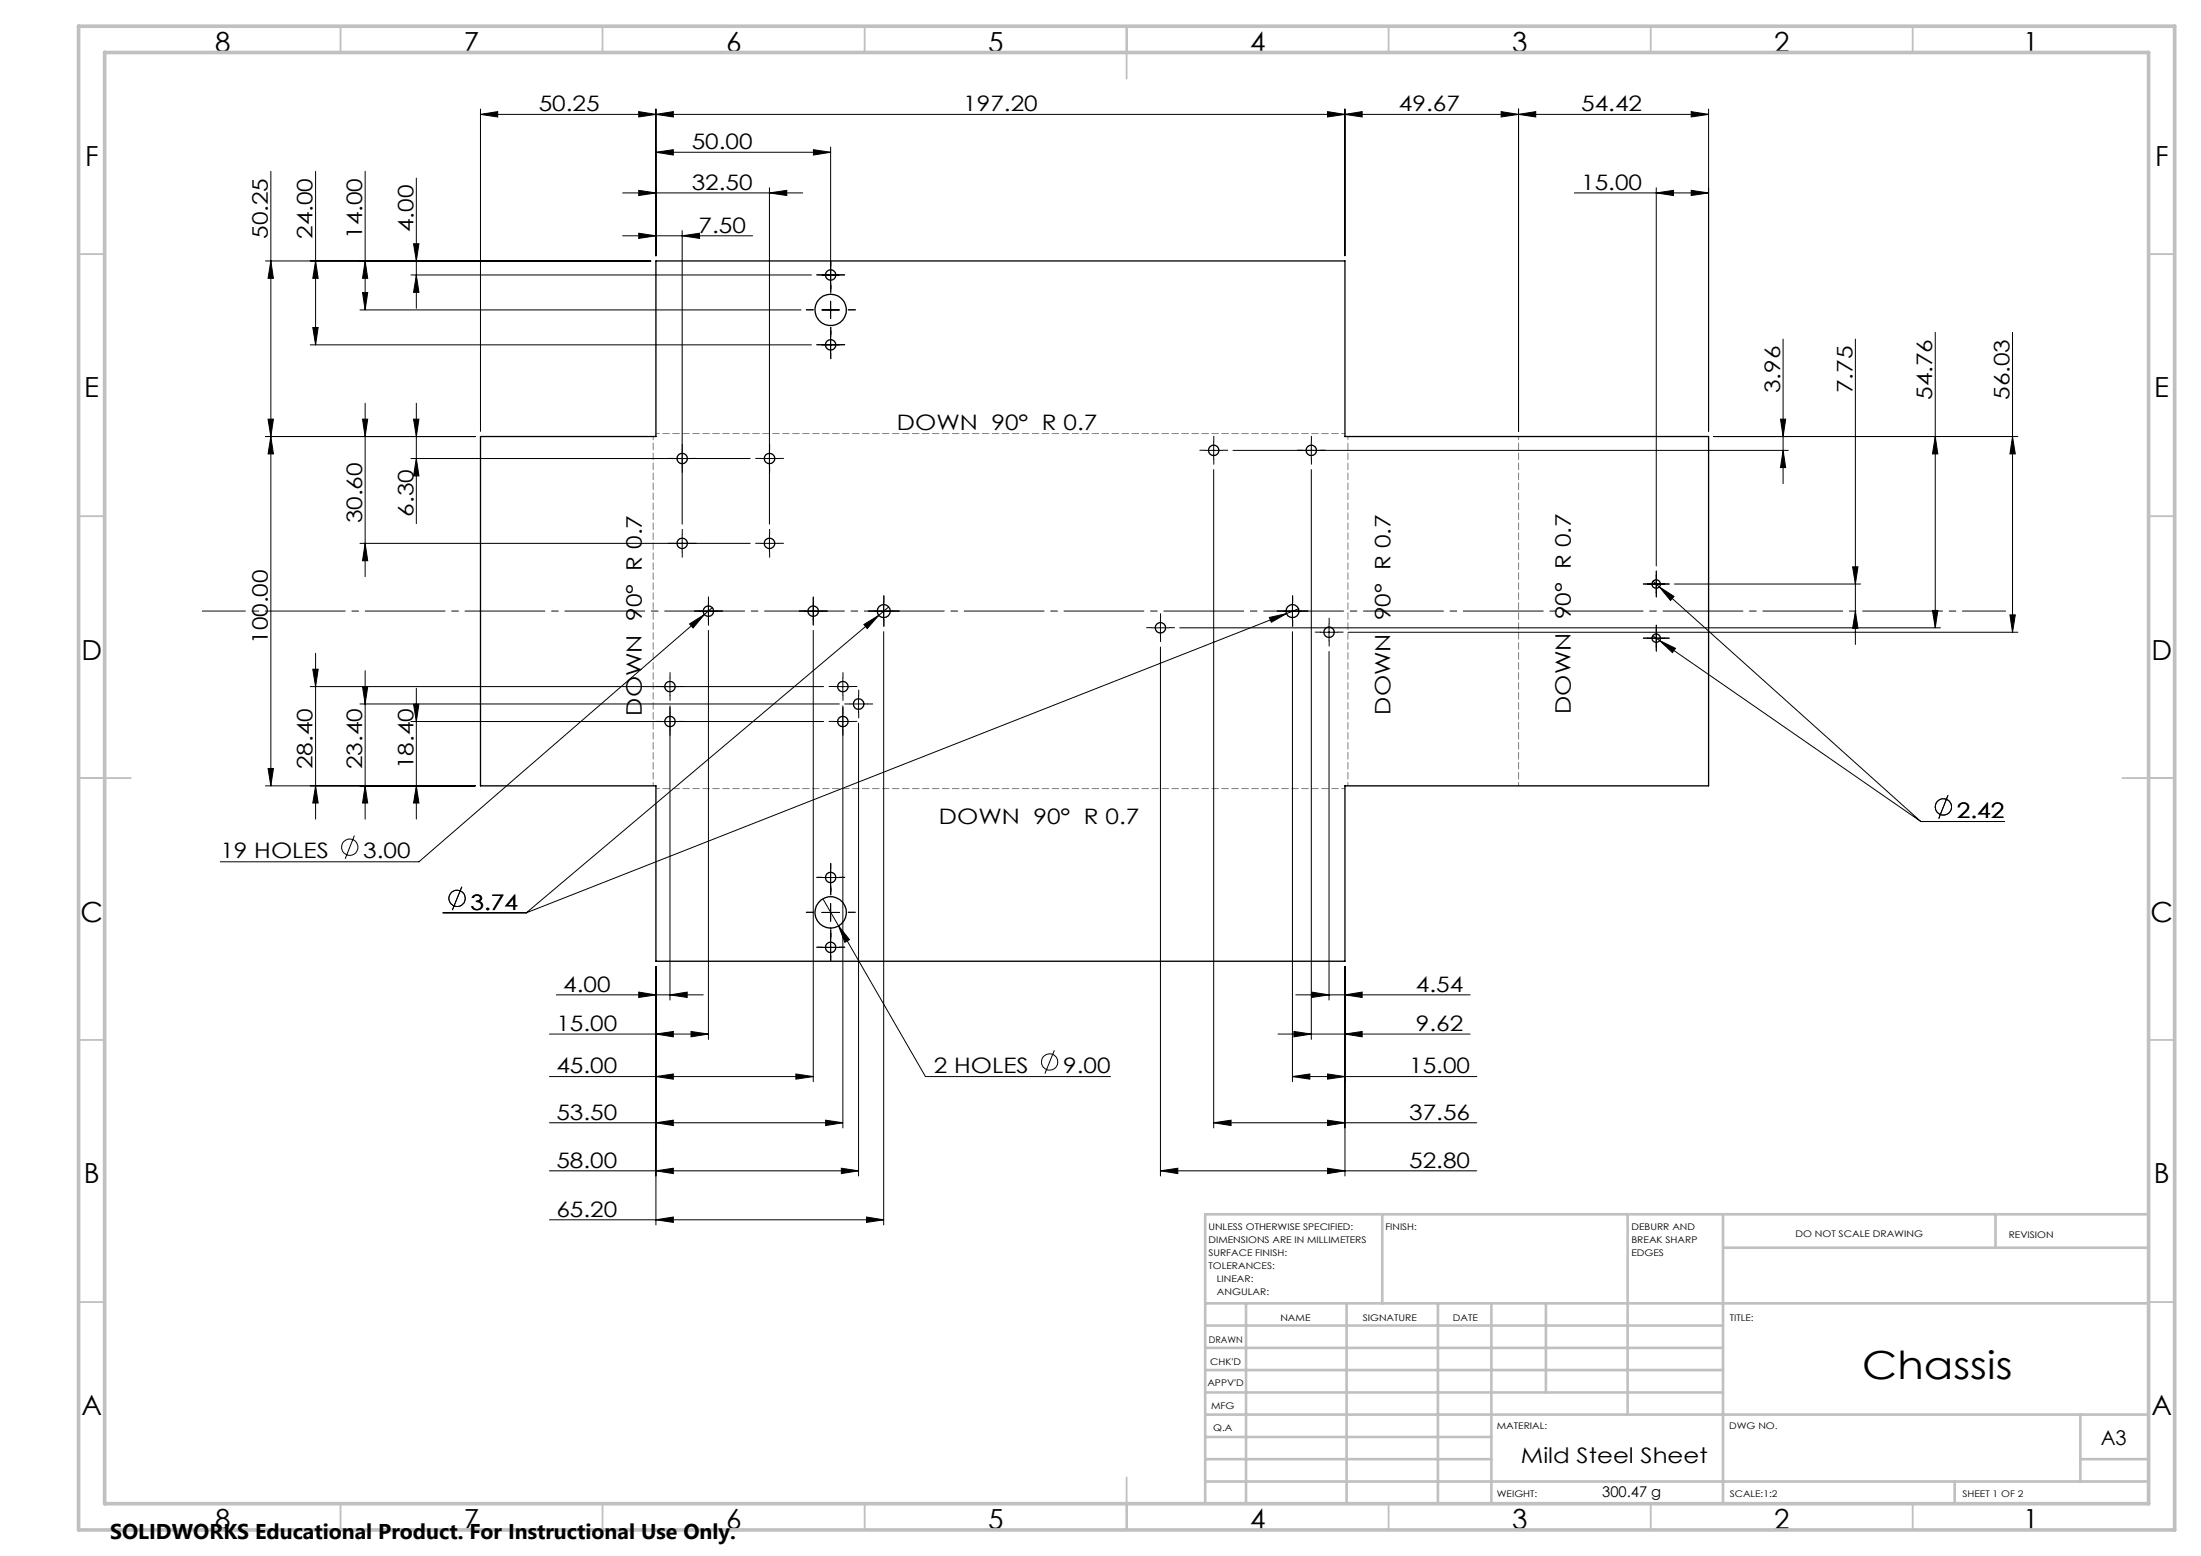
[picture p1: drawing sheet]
<svg xmlns="http://www.w3.org/2000/svg" width="420mm" height="297mm" viewBox="0 0 420 297" stroke-linecap="round" stroke-linejoin="round" font-family="sans-serif">
<g fill="none" stroke="#000" stroke-width=".19">
<path d="M51.7 32.7v117.3M60.2 32.7v33.1M69.7 32.7v26.5M79.4 34v24.8M91.7 21.8l3.3-.5v1zM91.7 21.8h234.3M91.7 20.8v61.5M118.8 36.8h34.4M121.9 36.3l3.3 .5-3.3 .5zM121.9 21.3l3.3 .5-3.3 .5zM125.2 29.1l3.3-.5v1zM125.2 29.1h33.3"/>
<path d="M125.2 21.8l3.3-.5v1zM125.2 20.8v28M146.8 36.8l3.3-.5v1zM146.8 35.8v64.2M155.2 28.6l3.3 .5-3.3 .5zM158.5 28.1v26M253.3 21.3l3.3 .5-3.3 .5zM256.6 21.8l3.3-.5v1zM256.6 20.8v28M286.5 21.3l3.3 .5-3.3 .5zM289.8 21.8l3.3-.5v1zM289.8 20.8v61.5"/>
<path d="M300.4 36.8h25.6M316.1 36.8l3.2-.5v1zM316.1 35.8v72.2M322.7 36.3l3.3 .5-3.3 .5zM322.7 21.3l3.3 .5-3.3 .5zM326 20.8v61.5M50.7 49.8h73.5M51.7 49.8l.5 3.3h-1zM60.2 49.8l.5 3.3h-1zM68.7 59.2h84.2M69.2 55.8h1l-.5 3.4zM69.7 49.8l.5 3.3h-1z"/>
<path d="M78.4 52.5h76.4M78.9 46.5h1l-.5 3.3zM79.4 52.5l.5 3.3h-1zM118.8 45h24.8M121.9 44.5l3.3 .5-3.3 .5zM130.2 45l3.3-.5v1zM130.2 44v56M156.8 59.2h3.4M156.8 52.5h3.4M158.5 57.5v3.3M59.2 65.8h95.6M59.7 62.5h1l-.5 3.3z"/>
<path d="M69.7 77v33.1M79.4 77v22.9M156.8 65.8h3.4M158.5 64.2v3.3M340.3 64.7v27.6M354 64.7v58.3M369.3 63.4v56.4M384 63.4v57.3M51.2 80h1l-.5 3.3zM51.7 83.3l.5 3.3h-1zM69.2 80h1l-.5 3.3zM78.4 87.5h64.8"/>
<path d="M78.9 80h1l-.5 3.3zM79.4 87.5l.5 3.3h-1zM90.7 83.3h-40M145.2 87.5h3.3M229.9 86h3.4M231.6 89.6v125.7M231.6 84.3v3.3M235.3 86h105.9M250.2 89.6v108.8M250.2 84.3v3.3M327 83.3h58.1M339.8 80h.9l-.4 3.3z"/>
<path d="M340.3 86l.4 3.2h-.9zM369.3 83.3l.5 3.3h-1zM384 83.3l.6 3.3h-1.1zM68.7 103.7h74.5M69.7 103.7l.5 3.3h-1zM130.2 102.1v3.3M131.6 119.1l2.8-1.8-2.1 2.6zM133.5 116.7h3.3M134.4 117.3l-54.5 47.2h-37.8M135.2 115v3.3M135.9 116l-1.5 1.3M145.2 103.7h3.3"/>
<path d="M146.8 102.1v3.3M153.5 116.7h3.3M155.2 115v3.3M164.9 119.2l2.8-1.7-2.2 2.5zM167 116.7h3.3M167.7 117.5l-67.3 56.7M168.6 115v3.3M169.6 115.8l-1.9 1.7M219.8 119.8h3.3M221.4 118.2v3.3M225.1 119.8h145.2M242.2 117.9l3.3-.8-2.9 1.7z"/>
<path d="M245 116.7h3.3M245.5 117.1l-145.1 57.1M246.6 115v3.3M247.8 116.2l-2.3 .9M253.6 119v3.3M314.4 111.5h3.3M315.5 110.9l1.2 1.1M316.1 109.8v3.4M316.7 112l2.7 1.8-.6 .8zM316.7 112l49.8 44.8M319.5 111.5h35.5M353.5 108.2h1l-.5 3.3z"/>
<path d="M354 116.7l.5 3.2h-1zM368.8 116.5h1l-.5 3.3zM383.5 117.4h1.1l-.6 3.3zM59.2 131.1h98M59.7 127.7h1l-.5 3.4zM60.2 124.7v31.6M68.7 134.4h91.5M69.2 131.1h1l-.5 3.3zM69.7 128v28.3M78.4 137.7h78.8M78.9 134.4h1l-.5 3.3zM79.4 131.4v24.9"/>
<path d="M127.8 134.7v56.2M127.8 129.4v3.3M135.2 120.3v78.1M155.2 120.3v86.2M159.2 131.1h3.3M159.2 137.7h3.3M160.8 134.7v80.6M160.8 129.4v3.3M162.2 134.4h3.3M163.8 138v86.5M163.8 132.7v3.4M168.6 120.6v113.2"/>
<path d="M221.4 123.5v101M246.6 120.6v85.9M252 120.7h3.3M253.6 124.4v66.5M257.3 120.7h127.8M314.4 121.8h3.3M315.4 121.4l1.3 .9M316.1 120.2v3.3M316.7 122.3l3 1.5-.6 .8zM316.7 122.3l49.8 34.5M50.7 150h40M51.2 146.7h1l-.5 3.3z"/>
<path d="M60.2 150l.5 3.3h-1zM67.6 159.5l-1.7 4.4M69.7 150l.5 3.3h-1zM79.4 150l.5 3.3h-1zM366.5 156.8h15.9M371.7 151.8l-1.7 4.4M84.5 174.2h15.9M88.1 169.3l-1.8 4.4M156.8 174.2h3.4M156.8 167.5h3.4M157 171.6l3 5.1M158.5 165.8v3.4"/>
<path d="M158.5 172.5v3.3M158.5 179.1v3.4M160 176.7l2.1 2.6-.9 .6zM160 176.7l16.6 28.8h35.3M104.8 197.4h30.4M106.2 189.9h28M121.9 189.4l3.3 .5-3.3 .5zM125.2 197.4l3.3-.5v1zM125.2 184.5v49.3M127.8 189.9l3.3-.5v1zM131.9 196.9l3.3 .5-3.3 .5zM156.8 180.8h3.4"/>
<path d="M243.9 197.4h36.6M246.9 196.9l3.3 .5-3.3 .5zM247.3 189.9h33.2M250.3 189.4l3.3 .5-3.3 .5zM256.6 189.9l3.3-.5v1zM256.6 197.4l3.3-.5v1zM256.6 184.5v40M104.8 205.5h50.4M104.8 214.3h56M125.2 205.5l3.3-.5v1zM125.2 214.3l3.3-.5v1zM151.9 205l3.3 .5-3.3 .5z"/>
<path d="M157.6 213.8l3.2 .5-3.2 .5zM201.2 200.5l-1.8 4.4M231.6 214.3l3.3-.5v1zM231.6 214.3h50.2M246.6 205.5l3.3-.5v1zM246.6 205.5h35.2M253.3 205l3.3 .5-3.3 .5zM253.3 213.8l3.3 .5-3.3 .5zM104.8 223.5h59M104.8 232.8h63.8M125.2 232.8l3.3-.5v1zM125.2 223.5l3.3-.5v1z"/>
<path d="M160.5 223l3.3 .5-3.3 .5zM165.3 232.3l3.3 .5-3.3 .5zM221.4 223.5l3.4-.5v1zM221.4 223.5h60.4M253.3 223l3.3 .5-3.3 .5z"/>
<circle cx="370.8" cy="154" r="1.55"/>
<circle cx="66.7" cy="161.7" r="1.55"/>
<circle cx="87.2" cy="171.5" r="1.55"/>
<circle cx="200.3" cy="202.7" r="1.56"/>
</g>
<path d="M38.6 116.6h344.1" fill="none" stroke="#000" stroke-width=".19" stroke-dasharray="15.2 1.3 1.3 1.3" stroke-dashoffset="7"/>
<g fill="none" stroke="#000" stroke-width=".19" stroke-dasharray="15.2 1.3 1.3 1.3">
<path d="M155.2 59.1h-1.3M156.9 52.5h-1M158.5 55.8v-1.3M158.5 50.8v-1M158.5 54.1v1M160.2 52.5h1M161.9 59.1h1.4M161.9 59.1h1.3M156.9 65.8h-1M158.5 62.5v1.3M158.5 64.1v-1M158.5 67.5v1"/>
<path d="M160.2 65.8h1M128.5 87.5h-1M130.2 85.8v-1M130.2 89.2v1M131.9 87.5h1M145.2 87.5h-1M146.9 85.8v-1M146.9 89.2v1M148.5 87.5h1M230 85.9h-1M231.6 84.3v-1M231.6 87.6v1"/>
<path d="M233.3 85.9h1M248.6 85.9h-1M250.2 84.3v-1M250.2 87.6v1M251.9 85.9h1M128.5 103.7h-1M130.2 102v-1M130.2 105.4v1M131.9 103.7h1M133.5 116.6h-1M135.2 115v-1M135.2 118.3v1"/>
<path d="M136.9 116.6h1M145.2 103.7h-1M146.9 102v-1M146.9 105.4v1M148.5 103.7h1M153.5 116.6h-1M155.2 115v-1M155.2 118.3v1M156.9 116.6h1M167 116.6h-1.3M168.7 115v-1.3M168.7 118.3v1.2"/>
<path d="M170.3 116.6h1.3M219.8 119.8h-1M221.5 118.1v-1M223.1 119.8h1M245 116.6h-1.3M246.7 115v-1.3M246.7 118.3v1.2M248.3 116.6h1.3M253.6 119v-1M314.4 111.5h-.8M316.1 109.8v-.8M316.1 113.1v.8"/>
<path d="M317.7 111.5h.8M126.2 131h-1M126.2 137.7h-1M127.9 129.4v-1M127.9 132.7v1M127.9 136v-1M127.9 139.4v1M129.5 131h1M129.5 137.7h1M159.2 131h-1M159.2 137.7h-1M160.9 129.4v-1"/>
<path d="M160.9 132.7v1M160.9 136v-1M160.9 139.4v1M162.2 134.4h-1M162.5 131h1M162.5 137.7h1M163.9 132.7v-1M163.9 136v1M165.5 134.4h1M221.5 121.5v1M252 120.7h-1M253.6 122.3v1"/>
<path d="M255.3 120.7h1M314.4 121.8h-.8M316.1 120.1v-.8M316.1 123.5v.8M317.7 121.8h.8M155.2 174.1h-1.3M156.9 167.5h-1M158.5 170.8v-1.3M158.5 177.5v1.3M158.5 165.8v-1M158.5 169.1v1M158.5 179.1v-1"/>
<path d="M160.2 167.5h1M161.9 174.1h1.3M156.9 180.8h-1M158.5 182.5v1M160.2 180.8h1"/>
</g>
<path d="M125.2 82.8h131.5M257.2 83.3v66.7M289.8 83.3v66.7M124.6 150v-66.7M256.7 150.5h-131.5" fill="none" stroke="#808080" stroke-width=".19" stroke-dasharray="1.3 .6" stroke-dashoffset=".6"/>
<g fill="none" stroke="#c0c0c0" stroke-width=".35">
<path d="M65 5v5M115 5v5M165 5v5M215 5v10M265 5v5M315 5v5M365 5v5M15 48.5h5M410 48.5h5M15 98.5h5M410 98.5h5M15 148.5h10"/>
<path d="M405 148.5h10M15 198.5h5M410 198.5h5M15 248.5h5M410 248.5h5M65 287v5M115 287v5M165 287v5M215 282v10M265 287v5M315 287v5M365 287v5"/>
</g>
<g fill="none" stroke="#c0c0c0" stroke-width=".5">
<path d="M263.8 231.8v17M310.6 231.8v38.2M328.8 231.8v55.2M328.8 238.2h81.2M380.8 231.8v6.4M410 231.8h-180v55.2M230 248.8h180M230 257.3h98.8M230 253h98.8M237.8 248.8v38.2M257 248.8v38.2M274.4 248.8v38.2"/>
<path d="M284.6 248.8v38.2M295 248.8v17M230 265.8h98.8M230 261.5h98.8M230 278.5h54.6M230 274.3h54.6M230 270h180M397 278.5h13M397 270v12.8M230 282.8h180M373 282.8v4.2"/>
</g>
<path d="M15 5h400v287h-400zM20 10h390v277h-390z" fill="none" stroke="#c0c0c0" stroke-width=".7"/>
<g fill="#000">
<path d="M155.2 28.6l3.3 .5-3.3 .5zM125.2 29.1l3.3-.5v1zM322.7 36.3l3.3 .5-3.3 .5zM316.1 36.8l3.2-.5v1zM253.3 205l3.3 .5-3.3 .5zM246.6 205.5l3.3-.5v1zM130.2 45l3.3-.5v1zM121.9 44.5l3.3 .5-3.3 .5zM146.8 36.8l3.3-.5v1zM121.9 36.3l3.3 .5-3.3 .5z"/>
<path d="M256.6 21.8l3.3-.5v1zM286.5 21.3l3.3 .5-3.3 .5zM289.8 21.8l3.3-.5v1zM322.7 21.3l3.3 .5-3.3 .5zM91.7 21.8l3.3-.5v1zM121.9 21.3l3.3 .5-3.3 .5zM125.2 21.8l3.3-.5v1zM253.3 21.3l3.3 .5-3.3 .5zM160 176.7l1.2 3.2 .9-.6zM131.6 119.1l.7 .8 2.1-2.6zM164.9 119.2l.6 .8 2.2-2.5zM242.2 117.9l.4 .9 2.9-1.7zM316.7 112l2.1 2.6 .6-.8zM316.7 122.3l2.4 2.3 .6-.8zM250.3 189.4l3.3 .5-3.3 .5zM256.6 189.9l3.3-.5v1zM246.9 196.9l3.3 .5-3.3 .5zM256.6 197.4l3.3-.5v1zM231.6 214.3l3.3-.5v1zM253.3 213.8l3.3 .5-3.3 .5zM221.4 223.5l3.4-.5v1zM253.3 223l3.3 .5-3.3 .5z"/>
<path d="M51.7 49.8l.5 3.3h-1zM51.2 80h1l-.5 3.3zM78.9 46.5h1l-.5 3.3zM79.4 52.5l.5 3.3h-1zM69.7 49.8l.5 3.3h-1zM69.2 55.8h1l-.5 3.4zM60.2 49.8l.5 3.3h-1zM59.7 62.5h1l-.5 3.3zM59.7 127.7h1l-.5 3.4zM60.2 150l.5 3.3h-1zM78.9 134.4h1l-.5 3.3zM79.4 150l.5 3.3h-1zM51.7 83.3l.5 3.3h-1zM51.2 146.7h1l-.5 3.3zM69.2 131.1h1l-.5 3.3zM69.7 150l.5 3.3h-1z"/>
<path d="M354 116.7l.5 3.2h-1zM353.5 108.2h1l-.5 3.3zM69.7 103.7l.5 3.3h-1zM69.2 80h1l-.5 3.3zM79.4 87.5l.5 3.3h-1zM78.9 80h1l-.5 3.3zM340.3 86l.4 3.2h-.9zM339.8 80h.9l-.4 3.3zM368.8 116.5h1l-.5 3.3zM369.3 83.3l.5 3.3h-1zM383.5 117.4h1.1l-.6 3.3zM384 83.3l.6 3.3h-1.1z"/>
<path d="M131.9 196.9l3.3 .5-3.3 .5zM125.2 197.4l3.3-.5v1zM151.9 205l3.3 .5-3.3 .5zM125.2 205.5l3.3-.5v1zM165.3 232.3l3.3 .5-3.3 .5zM125.2 232.8l3.3-.5v1zM127.8 189.9l3.3-.5v1zM121.9 189.4l3.3 .5-3.3 .5zM157.6 213.8l3.2 .5-3.2 .5zM125.2 214.3l3.3-.5v1zM160.5 223l3.3 .5-3.3 .5zM125.2 223.5l3.3-.5v1z"/>
</g>
<g fill="none" stroke="#000" stroke-width=".25">
<path d="M125.2 49.8h131.4v33.5h69.4v66.7h-69.4v33.5h-131.4v-33.5h-33.5v-66.7h33.5z"/>
<circle cx="158.5" cy="52.5" r=".99"/>
<circle cx="158.5" cy="59.2" r="2.99"/>
<circle cx="158.5" cy="65.8" r=".99"/>
<circle cx="130.2" cy="87.5" r=".99"/>
<circle cx="146.8" cy="87.5" r="1"/>
<circle cx="231.6" cy="86" r=".99"/>
<circle cx="250.2" cy="86" r=".99"/>
<circle cx="130.2" cy="103.7" r=".99"/>
<circle cx="135.2" cy="116.7" r=".99"/>
<circle cx="146.8" cy="103.7" r="1"/>
<circle cx="155.2" cy="116.7" r=".99"/>
<circle cx="168.6" cy="116.7" r="1.26"/>
<circle cx="221.4" cy="119.8" r=".99"/>
<circle cx="246.6" cy="116.7" r="1.26"/>
<circle cx="316" cy="111.5" r=".81"/>
<circle cx="127.8" cy="137.7" r=".99"/>
<circle cx="127.8" cy="131.1" r=".99"/>
<circle cx="160.8" cy="137.7" r="1.01"/>
<circle cx="160.8" cy="131.1" r="1.01"/>
<circle cx="163.8" cy="134.4" r="1.02"/>
<circle cx="253.6" cy="120.7" r=".99"/>
<circle cx="316" cy="121.8" r=".8"/>
<circle cx="158.5" cy="167.5" r=".99"/>
<circle cx="158.5" cy="174.2" r="2.99"/>
<circle cx="158.5" cy="180.8" r=".99"/>
</g>
<text font-size="7.4" x="355.4" y="263.2">Chassis</text>
<g font-size="5.3">
<text x="41" y="9.9">8</text>
<text x="88.5" y="9.9">7</text>
<text x="138.5" y="9.9">6</text>
<text x="188.5" y="9.9">5</text>
<text x="238.5" y="9.9">4</text>
<text x="288.5" y="9.9">3</text>
<text x="338.5" y="9.9">2</text>
<text x="386" y="9.9">1</text>
<text x="16.2" y="31.7">F</text>
<text x="411.2" y="31.7">F</text>
<text x="16.1" y="75.9">E</text>
<text x="411.1" y="75.9">E</text>
<text x="15.5" y="125.9">D</text>
<text x="410.5" y="125.9">D</text>
<text x="15.4" y="175.9">C</text>
<text x="410.4" y="175.9">C</text>
<text x="16" y="225.9">B</text>
<text x="411" y="225.9">B</text>
<text x="15.5" y="270.2">A</text>
<text x="410.5" y="270.2">A</text>
<text x="41" y="291.9">8</text>
<text x="88.5" y="291.9">7</text>
<text x="138.5" y="291.9">6</text>
<text x="188.5" y="291.9">5</text>
<text x="238.5" y="291.9">4</text>
<text x="288.5" y="291.9">3</text>
<text x="338.5" y="291.9">2</text>
<text x="386" y="291.9">1</text>
</g>
<g font-size="4.1">
<text x="102.8" y="21.2">50.25</text>
<text x="183.8" y="21.2">197.20</text>
<text x="267" y="21.2">49.67</text>
<text x="301.7" y="21.2">54.42</text>
<text x="132" y="28.5">50.00</text>
<text x="132" y="36.2">32.50</text>
<text x="301.7" y="36.2">15.00</text>
<text x="51.1" y="45.6" transform="rotate(-90 51.1 45.6)">50.25</text>
<text x="59.7" y="45.6" transform="rotate(-90 59.7 45.6)">24.00</text>
<text x="69.1" y="45.6" transform="rotate(-90 69.1 45.6)">14.00</text>
<text x="78.9" y="44.3" transform="rotate(-90 78.9 44.3)">4.00</text>
<text x="133.3" y="44.4">7.50</text>
<text x="339.7" y="75" transform="rotate(-90 339.7 75)">3.96</text>
<text x="353.5" y="75" transform="rotate(-90 353.5 75)">7.75</text>
<text x="368.7" y="76.3" transform="rotate(-90 368.7 76.3)">54.76</text>
<text x="383.5" y="76.3" transform="rotate(-90 383.5 76.3)">56.03</text>
<text x="171.1" y="82.2">DOWN 90° R 0.7</text>
<text x="69.1" y="99.9" transform="rotate(-90 69.1 99.9)">30.60</text>
<text x="78.9" y="98.6" transform="rotate(-90 78.9 98.6)">6.30</text>
<text x="51.1" y="122.9" transform="rotate(-90 51.1 122.9)">100.00</text>
<text x="122.5" y="136.6" transform="rotate(-90 122.5 136.6)">DOWN 90° R 0.7</text>
<text x="265.4" y="136.4" transform="rotate(-90 265.4 136.4)">DOWN 90° R 0.7</text>
<text x="299.8" y="136.2" transform="rotate(-90 299.8 136.2)">DOWN 90° R 0.7</text>
<text x="59.7" y="146.8" transform="rotate(-90 59.7 146.8)">28.40</text>
<text x="69.1" y="146.8" transform="rotate(-90 69.1 146.8)">23.40</text>
<text x="78.9" y="146.8" transform="rotate(-90 78.9 146.8)">18.40</text>
<text x="179.2" y="157.2">DOWN 90° R 0.7</text>
<text x="373.4" y="156.2">2.42</text>
<text x="42.1" y="163.8">19 HOLES</text>
<text x="69.3" y="163.8">3.00</text>
<text x="89.8" y="173.6">3.74</text>
<text x="107.5" y="189.3">4.00</text>
<text x="270.2" y="189.3">4.54</text>
<text x="106.2" y="196.8">15.00</text>
<text x="270.2" y="196.8">9.62</text>
<text x="106.2" y="204.9">45.00</text>
<text x="178.2" y="204.8">2 HOLES</text>
<text x="202.9" y="204.8">9.00</text>
<text x="268.9" y="204.9">15.00</text>
<text x="106.2" y="213.7">53.50</text>
<text x="268.9" y="213.7">37.56</text>
<text x="106.2" y="222.9">58.00</text>
<text x="268.9" y="222.9">52.80</text>
<text x="106.2" y="232.2">65.20</text>
<text x="290.2" y="279.3">Mild Steel Sheet</text>
<text x="21" y="293.7">SOLIDWORKS Educational Product. For Instructional Use Only.</text>
</g>
<text font-size="3.9" x="400.9" y="275.8">A3</text>
<text font-size="2.8" x="305.7" y="285.8">300.47 g</text>
<g font-size="1.7">
<text x="230.6" y="234.8">UNLESS OTHERWISE SPECIFIED:</text>
<text x="230.6" y="237.3">DIMENSIONS ARE IN MILLIMETERS</text>
<text x="230.6" y="239.8">SURFACE FINISH:</text>
<text x="264.4" y="234.8">FINISH:</text>
<text x="311.3" y="234.7">DEBURR AND</text>
<text x="311.3" y="237.2">BREAK SHARP</text>
<text x="311.3" y="239.7">EDGES</text>
<text x="342.6" y="236.2">DO NOT SCALE DRAWING</text>
<text x="383.3" y="236.4">REVISION</text>
<text x="230.6" y="242.3">TOLERANCES:</text>
<text x="232.2" y="244.8">LINEAR:</text>
<text x="232.2" y="247.3">ANGULAR:</text>
<text x="230.6" y="256.3">DRAWN</text>
<text x="244.3" y="252.2">NAME</text>
<text x="260" y="252.1">SIGNATURE</text>
<text x="277.2" y="252.1">DATE</text>
<text x="330.1" y="252.1">TITLE:</text>
<text x="230.9" y="260.5">CHK'D</text>
<text x="230.4" y="264.6">APPV'D</text>
<text x="231.1" y="269">MFG</text>
<text x="231.5" y="273.2">Q.A</text>
<text x="285.6" y="272.7">MATERIAL:</text>
<text x="330" y="272.7">DWG NO.</text>
<text x="285.6" y="285.7">WEIGHT:</text>
<text x="330.1" y="285.8">SCALE:1:2</text>
<text x="374.5" y="285.8">SHEET 1 OF 2</text>
</g>
</svg>
